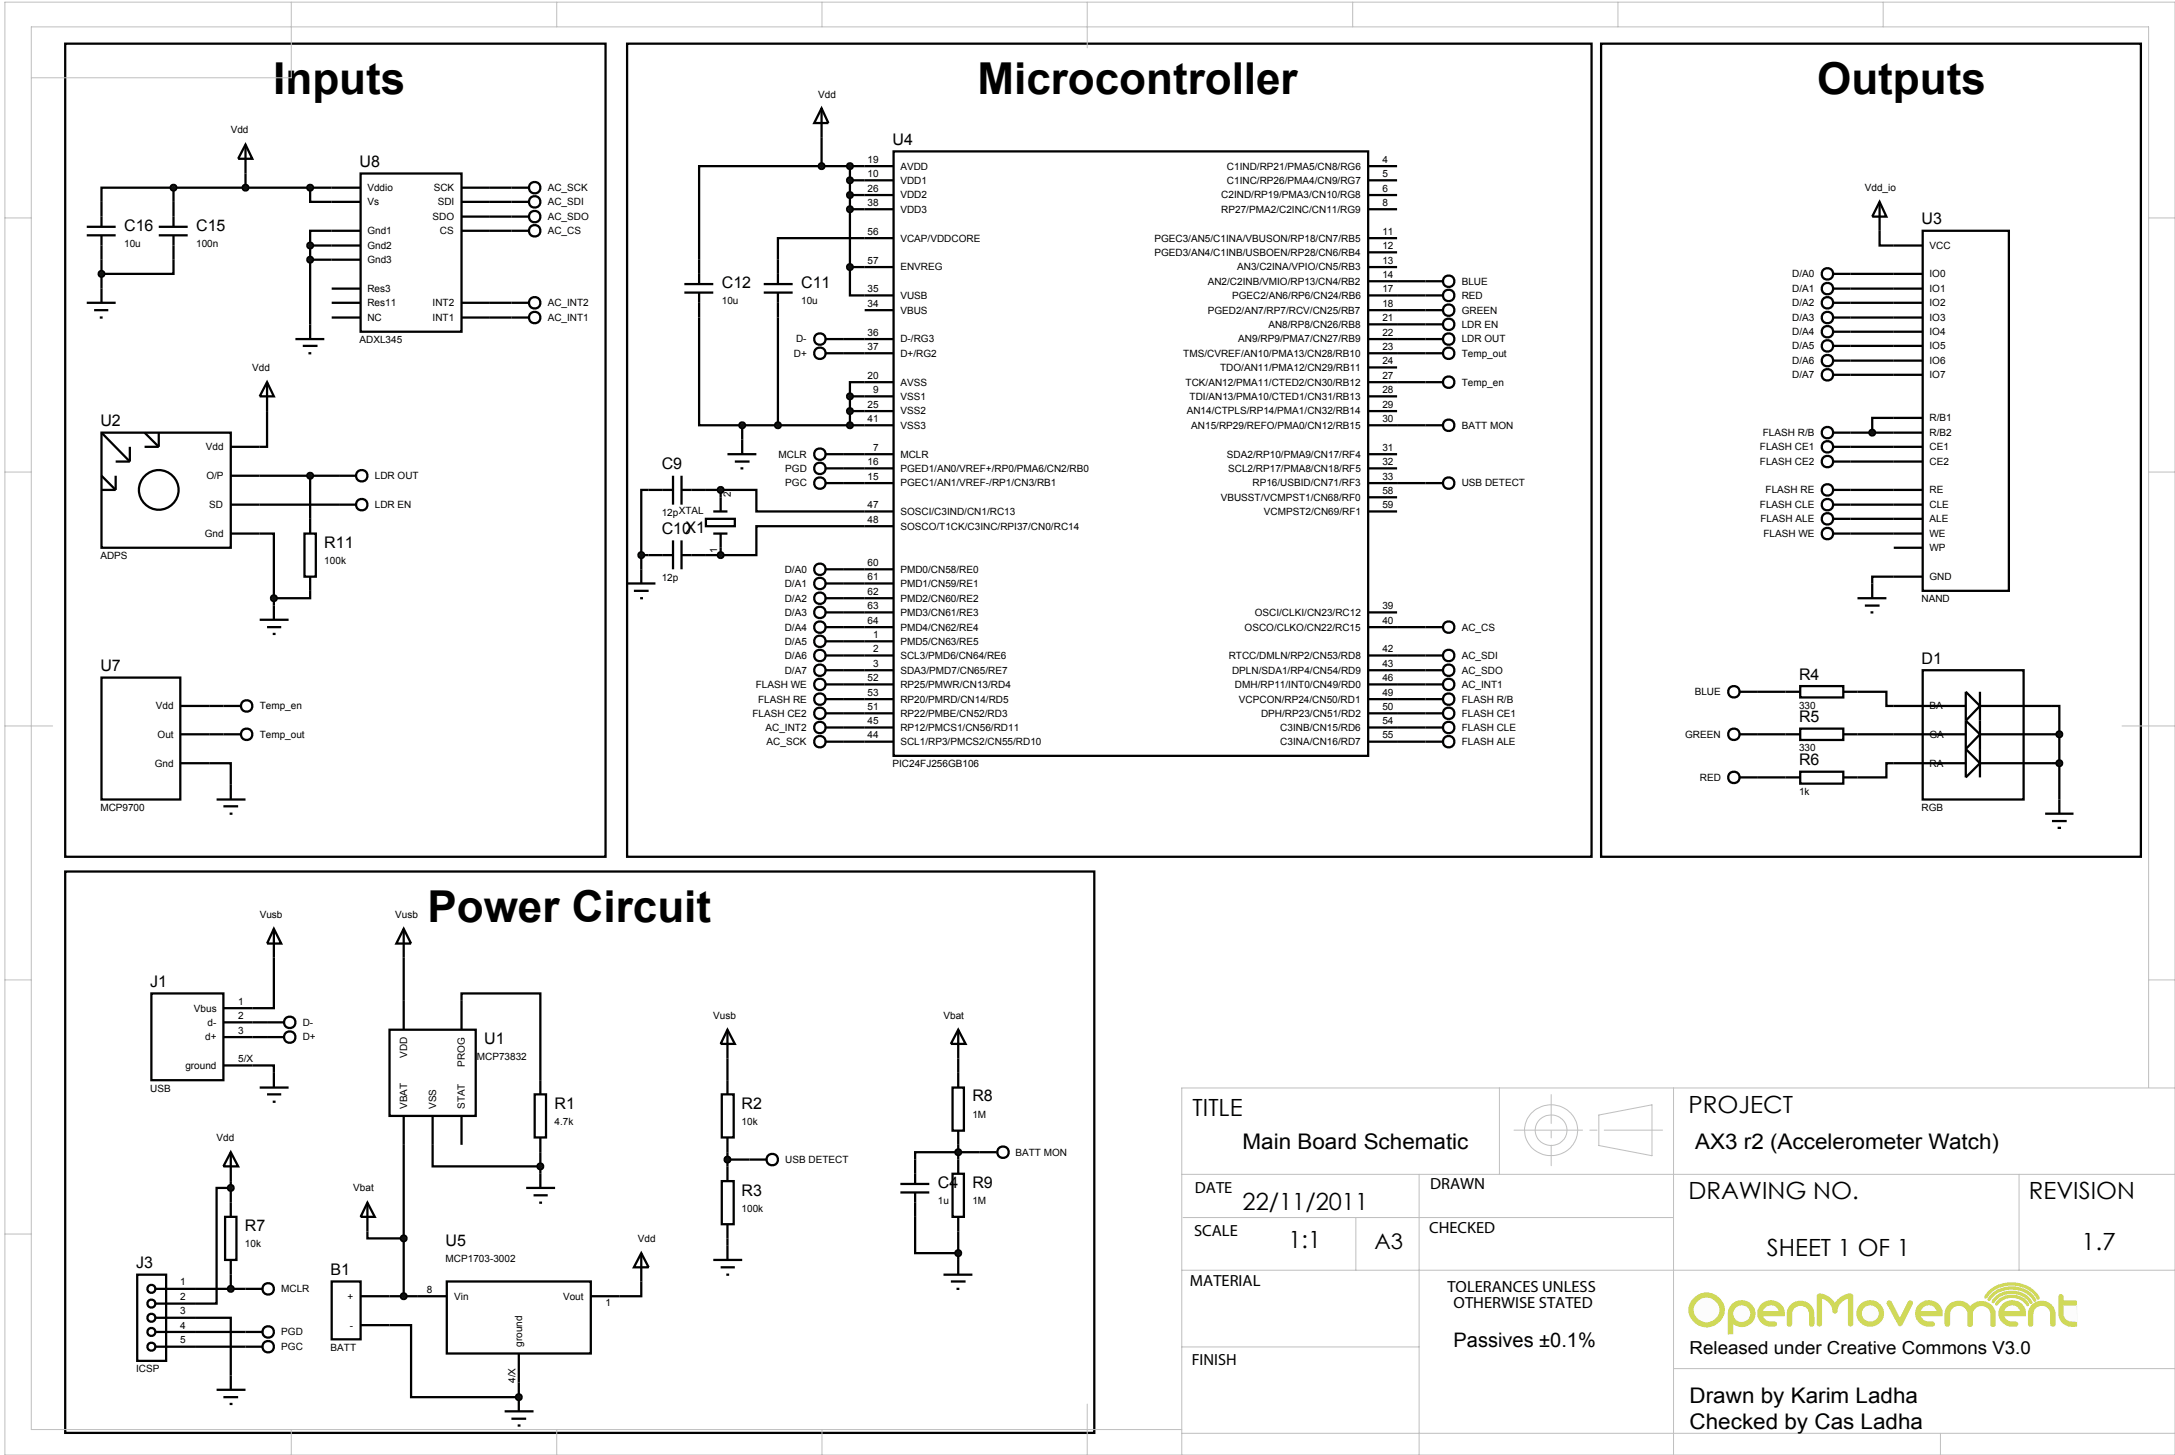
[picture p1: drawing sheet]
<svg xmlns="http://www.w3.org/2000/svg" width="384mm" height="257mm" viewBox="0 0 384 257" stroke-linecap="round" stroke-linejoin="round" font-family="sans-serif">
<g fill="none" stroke="#000" stroke-width=".4">
<path d="M30.6 33.1h27.9M30.6 33.1v2.5M30.6 33.1h-12.7v2.5M43.3 30.6v2.5M54.7 33.1v2.5h3.8M86.4 38.2h3.8M86.4 35.6h3.8M86.4 33.1h3.8M144.9 29.3h7.6M144.9 24.2v5.1M144.9 29.3h-21.6v16.5M149.9 29.3v17.8"/>
<path d="M149.9 34.4h2.6M149.9 31.8h2.6M149.9 36.9h2.6M17.9 45.8v5.1M30.6 45.8v2.5h-12.7M54.7 43.3h3.8M54.7 45.8h3.8M54.7 43.3v13.9M58.5 40.7h-3.8v2.6M86.4 53.4h3.8M86.4 56h3.8M86.4 40.7h3.8"/>
<path d="M123.3 56v19h7.6M137.2 56v19M148.7 59.8h3.8M149.9 47.1v5h2.6M149.9 47.1h2.6M152.5 42h-15.3v3.8M246.4 49.6h5M246.4 52.1h5M246.4 54.7h5M246.4 57.2h5M246.4 59.8h5M323.3 50.9h10.7"/>
<path d="M323.3 53.4h10.7M323.3 56h10.7M323.3 58.5h10.7M323.3 48.3h10.7M331.5 40.7v2.6h2.5M17.9 76.3h22.8v20.3h-22.8zM17.9 76.3l5 5.1M22.9 78.8v2.6M25.5 78.8h2.5M25.5 76.3l2.5 2.5M28 76.3v2.5M47.1 72.5v6.3h-6.4"/>
<path d="M130.9 75h21.6M130.9 75v2.5M148.7 62.3h3.8M149.9 69.9v5.1M149.9 69.9h2.6M149.9 72.5h2.6M152.5 67.4h-2.6v2.5M246.4 75h5M246.4 62.3h5M246.4 67.4h5M323.3 61h10.7M323.3 63.6h10.7"/>
<path d="M323.3 66.1h10.7M326.4 78.8h7.6M326.4 76.3h7.6M334 73.7h-3.8v2.6M17.9 86.4h2.5M17.9 83.9l2.5 2.5M20.4 83.9v2.5M20.4 81.4h2.5M40.7 94.1h7.6v11.4M40.7 89h22.1M40.7 83.9h22.1M54.7 83.9v7.6"/>
<path d="M113.1 97.9v2.5M113.1 97.9h1.3M114.4 86.4h-1.3v11.5M124.5 86.4h2.6M124.5 97.9h2.6M127.1 86.4h6.3v3.8h19.1M127.1 86.4v1.3M127.1 96.6v1.3M148.7 80.1h3.8M148.7 85.2h3.8M148.7 82.6h3.8M152.5 92.8h-19.1v5.1h-6.3"/>
<path d="M246.4 85.2h5M326.4 81.4h7.6M326.4 89h7.6M326.4 86.4h7.6M326.4 91.5h7.6M326.4 94.1h7.6M45.8 109.3h5.1M47.1 110.6h2.5M48.1 111.8h.5M48.3 105.5v3.8M54.7 104.2v1.3h-6.4M148.7 113.1h3.8"/>
<path d="M148.7 115.6h3.8M148.7 118.2h3.8M148.7 100.4h3.8M148.7 102.9h3.8M148.7 105.5h3.8M148.7 108h3.8M148.7 110.6h3.8M246.4 115.6h5M246.4 118.2h5M246.4 110.6h5M334 101.7h-3.8v1.2M36.9 134.6h3.8v3.8"/>
<path d="M36.9 129.5h2.5M36.9 124.5h2.5M148.7 128.3h3.8M148.7 130.8h3.8M148.7 123.3h3.8M148.7 125.8h3.8M148.7 120.7h3.8M246.4 123.3h5M246.4 125.8h5M246.4 128.3h5M246.4 130.8h5M246.4 120.7h5"/>
<path d="M309.9 122h5M309.9 129.5h5M309.9 137.1h5M327.6 122h5.1v2.5h1.3M327.6 129.5h6.4M334 134.6h-1.3v2.5h-5.1M361.9 124.5h1.3v5M361.9 129.5h1.3M361.9 134.6h1.3M363.2 129.5v11.5M48.3 168.9v8.9h-3.8M71.2 163.8v17.8"/>
<path d="M71.2 163.8l1.3 2.6h-2.6zM44.5 187.9h3.8v1.3M44.5 180.3h2.6M44.5 182.9h2.6M68.7 181.6h15.2v15.2h-15.2zM71.2 196.8v31.8M76.3 196.8v8.9h19M81.4 181.6v-6.4h13.9v17.8M81.4 196.8v5.1M94.3 193h2v7.6h-2zM127.3 193h2.1v7.6h-2.1zM128.3 181.6v11.4"/>
<path d="M128.3 181.6l1.3 2.5h-2.5zM169 186.7v2.5M40.7 208.3v3.8M40.7 209.5h-2.5v20.4h-3.8M64.8 217.2v1.2h6.4M92.8 209.5h5.1M94.1 210.8h2.5M95.1 212.1h.5M95.3 200.6v8.9M127.3 208.3h2.1v7.6h-2.1zM128.3 200.6v7.7M128.3 215.9v3.8"/>
<path d="M128.3 204.5h6.9M161.4 214.6v6.4h7.6M169 201.9v2.6M169 217.2v5M172.8 203.2h-11.4v1.3M34.4 232.4h6.3v10.2M34.4 234.9h8.9M34.4 237.5h8.9M34.4 227.3h8.9M40.7 224.8v2.5M68.7 233.7h3.8v12.7h19M68.7 228.6h5"/>
<path d="M113.1 221v7.6h-3.8M113.1 221l1.3 2.5h-2.6zM89 248.9h5.1M90.2 250.2h2.6M91.3 251.4h.5M91.5 243.8v5.1"/>
<circle cx="322.3" cy="53.4" r="1.01"/>
<circle cx="322.3" cy="56" r="1.01"/>
<circle cx="322.3" cy="48.3" r="1.01"/>
<circle cx="322.3" cy="50.9" r="1.01"/>
<circle cx="322.3" cy="58.5" r="1.01"/>
<circle cx="322.3" cy="66.1" r="1.01"/>
<circle cx="322.3" cy="61" r="1.01"/>
<circle cx="322.3" cy="63.6" r="1.01"/>
<circle cx="28" cy="86.4" r="3.5"/>
<circle cx="63.8" cy="89" r="1.01"/>
<circle cx="63.8" cy="83.9" r="1.01"/>
<circle cx="136.2" cy="204.5" r="1.01"/>
</g>
<path d="M127.9 204.2l.4-.2-.5 .5zM128.3 204l.4 .2 .1 .3zM128.8 204.5l-.1 .3-.4 .2zM127.8 204.5l.5 .5-.3-.1z" fill="#004000" stroke="#000" stroke-width=".4"/>
<path d="M127.8 204.5l.5-.5 .5 .5-.5 .5z" fill="#004000"/>
<g fill="none" stroke="#000" stroke-width=".4">
<path d="M323.3 76.3h3.1M323.3 78.8h3.1M323.3 86.4h3.1M323.3 89h3.1M323.3 91.5h3.1M323.3 94.1h3.1M306.8 122h3.1M306.8 129.5h3.1M306.8 137.1h3.1M314.9 122h2.6M314.9 129.5h2.6M314.9 137.1h2.6"/>
<path d="M317.5 121h7.6v2h-7.6zM317.5 128.5h7.6v2h-7.6zM317.5 136.1h7.6v2.1h-7.6zM325.1 122h2.5M325.1 129.5h2.5M325.1 137.1h2.5M360.7 143.5h5M361.9 144.8h2.6M362.9 146h.6M363.2 141v2.5M168 191.8h2v7.6h-2zM169 181.6l1.3 2.5h-2.6z"/>
<path d="M169 181.6v5.1M169 189.2v2.6M169 199.4v2.5M39.7 214.6h2v7.6h-2zM40.7 212.1v2.5M128.3 219.7v2.5M168 207h2v7.6h-2zM169 204.5v2.5M169 214.6v2.6M172.8 203.2h3M40.7 222.2v2.6M125.8 222.2h5.1"/>
<path d="M127.1 223.5h2.5M128.1 224.8h.5M166.4 224.8h5.1M167.7 226h2.6M168.7 227.3h.5M169 222.2v2.6"/>
<circle cx="322.3" cy="78.8" r="1.01"/>
<circle cx="322.3" cy="76.3" r="1.01"/>
<circle cx="322.3" cy="94.1" r="1.01"/>
<circle cx="322.3" cy="91.5" r="1.01"/>
<circle cx="322.3" cy="89" r="1.01"/>
<circle cx="322.3" cy="86.4" r="1.01"/>
<circle cx="305.8" cy="137.1" r="1.01"/>
<circle cx="305.8" cy="122" r="1.01"/>
<circle cx="305.8" cy="129.5" r="1.01"/>
<circle cx="176.9" cy="203.2" r="1.01"/>
</g>
<path d="M168.7 202.8l.3-.1-.5 .5zM169 202.7l.3 .1 .2 .4zM169.5 203.2l-.1 .3-.4 .2zM168.5 203.2l.5 .5-.4-.2z" fill="#004000" stroke="#000" stroke-width=".4"/>
<path d="M168.5 203.2l.5-.5 .5 .5-.5 .5z" fill="#004000"/>
<path d="M331.5 35.6v5.1M331.5 35.6l1.2 2.6h-2.5zM158.8 210.3h5.1M158.8 208.8h5.1M161.4 204.5v4.3M161.4 210.3v4.3" fill="none" stroke="#000" stroke-width=".4"/>
<path d="M168.7 220.6l.3-.1-.5 .5zM169 220.5l.3 .1 .2 .4zM169.5 221l-.2 .4-.3 .1zM168.5 221l.5 .5-.3-.1z" fill="#004000" stroke="#000" stroke-width=".4"/>
<path d="M169 220.5l.5 .5-.5 .5-.5-.5z" fill="#004000"/>
<path d="M53.7 94.1h2v7.6h-2zM54.7 91.5v2.6M54.7 101.7v2.5M58.5 226h5.1v10.2h-5.1zM63.6 228.6h5.1M63.6 233.7h5.1" fill="none" stroke="#000" stroke-width=".4"/>
<path d="M48 105.1l.3-.1-.5 .5zM48.3 105l.3 .1 .2 .4zM48.3 106l.5-.5-.2 .4zM47.8 105.5l.5 .5-.3-.1z" fill="#004000" stroke="#000" stroke-width=".4"/>
<path d="M47.8 105.5l.5-.5 .5 .5-.5 .5z" fill="#004000"/>
<g fill="none" stroke="#000" stroke-width=".4">
<path d="M144.9 19.1l1.2 2.6h-2.5zM144.9 19.1v5.1M152.5 29.3h5.1M152.5 31.8h5.1M152.5 34.4h5.1M152.5 36.9h5.1M157.6 26.7h83.7v106.6h-83.7zM241.3 29.3h5.1M241.3 31.8h5.1M241.3 34.4h5.1M241.3 36.9h5.1M120.7 50.1h5.1"/>
<path d="M120.7 51.6h5.1M123.3 45.8v4.3M123.3 51.6v4.4M134.7 50.1h5.1M134.7 51.6h5.1M137.2 45.8v4.3M137.2 51.6v4.4M145.6 59.8h3.1M152.5 59.8h5.1M152.5 54.7h5.1M152.5 52.1h5.1M152.5 42h5.1"/>
<path d="M152.5 47.1h5.1M241.3 59.8h5.1M241.3 57.2h5.1M241.3 49.6h5.1M241.3 54.7h5.1M241.3 52.1h5.1M241.3 42h5.1M241.3 44.5h5.1M241.3 47.1h5.1M251.4 59.8h3.1M251.4 57.2h3.1M251.4 49.6h3.1"/>
<path d="M251.4 54.7h3.1M251.4 52.1h3.1M334 50.9h5.1M334 53.4h5.1M334 56h5.1M334 58.5h5.1M334 48.3h5.1M334 43.3h5.1M339.1 40.7h15.2v63.5h-15.2zM47.1 67.4l1.2 2.5h-2.5zM47.1 67.4v5.1M130.9 77.5v2.6"/>
<path d="M145.6 62.3h3.1M152.5 75h5.1M152.5 62.3h5.1M152.5 69.9h5.1M152.5 67.4h5.1M152.5 72.5h5.1M241.3 75h5.1M241.3 62.3h5.1M241.3 69.9h5.1M241.3 67.4h5.1M241.3 64.8h5.1M241.3 72.5h5.1"/>
<path d="M251.4 75h3.1M334 61h5.1M334 63.6h5.1M334 66.1h5.1M334 76.3h5.1M334 78.8h5.1M334 73.7h5.1M114.4 86.4h4.3M114.4 97.9h4.3M118.7 83.9v5.1M118.7 95.3v5.1M120.2 86.4h4.3"/>
<path d="M120.2 83.9v5.1M120.2 95.3v5.1M120.2 97.9h4.3M124.5 91.5h5.1v1.3h-5.1zM125.8 94.1h2.5M125.8 90.2h2.5M127.1 87.7v2.5M127.1 94.1v2.5M128.3 80.1h5.1M129.6 81.4h2.6M130.6 82.6h.5M145.6 80.1h3.1"/>
<path d="M145.6 82.6h3.1M145.6 85.2h3.1M152.5 90.2h5.1M152.5 80.1h5.1M152.5 82.6h5.1M152.5 85.2h5.1M152.5 92.8h5.1M241.3 90.2h5.1M241.3 80.1h5.1M241.3 82.6h5.1M241.3 85.2h5.1M241.3 87.7h5.1"/>
<path d="M251.4 85.2h3.1M323.3 81.4h3.1M334 86.4h5.1M334 89h5.1M334 91.5h5.1M334 94.1h5.1M334 96.6h5.1M334 81.4h5.1M110.6 102.9h5M111.8 104.2h2.6M112.9 105.5h.5M113.1 100.4v2.5"/>
<path d="M145.6 105.5h3.1M145.6 108h3.1M145.6 100.4h3.1M145.6 102.9h3.1M145.6 110.6h3.1M145.6 113.1h3.1M145.6 115.6h3.1M145.6 118.2h3.1M152.5 105.5h5.1M152.5 108h5.1M152.5 100.4h5.1M152.5 102.9h5.1"/>
<path d="M152.5 110.6h5.1M152.5 113.1h5.1M152.5 115.6h5.1M152.5 118.2h5.1M241.3 108h5.1M241.3 110.6h5.1M241.3 115.6h5.1M241.3 118.2h5.1M327.6 105.5h5.1M328.9 106.8h2.6M329.9 108h.5M330.2 102.9v2.6"/>
<path d="M334 101.7h5.1M339.1 118.2h17.8v22.8h-17.8zM145.6 123.3h3.1M145.6 125.8h3.1M145.6 120.7h3.1M152.5 123.3h5.1M152.5 125.8h5.1M152.5 128.3h5.1M152.5 130.8h5.1M152.5 120.7h5.1M241.3 123.3h5.1M241.3 125.8h5.1"/>
<path d="M241.3 128.3h5.1M241.3 130.8h5.1M241.3 120.7h5.1M251.4 123.3h3.1M251.4 125.8h3.1M251.4 128.3h3.1M251.4 130.8h3.1M334 134.6h12.7M334 129.5h12.7M334 124.5h12.7M349.2 134.6h12.7M349.2 129.5l-2.5 2.6 2.5 2.5"/>
<path d="M349.2 122v15.1M349.2 129.5h12.7M349.2 124.5l-2.5 2.6 2.5 2.4M349.2 124.5h12.7M349.2 124.5l-2.5-2.5v15.1l2.5-2.5M26.7 175.2h12.7v15.3h-12.7zM39.4 177.8h5.1M48.3 163.8v5.1M48.3 163.8l1.3 2.6h-2.5zM39.4 180.3h5.1M39.4 182.9h5.1M39.4 187.9h5.1"/>
<path d="M45.8 191.8h5.1M47.1 180.3h3M47.1 182.9h3M47.1 193h2.5M48.1 194.3h.5M48.3 189.2v2.6M40.7 203.2l1.3 2.5h-2.6zM40.7 203.2v5.1M43.3 227.3h3M43.3 234.9h3M43.3 237.5h3M38.2 245.1h5.1"/>
<path d="M39.4 246.4h2.6M40.5 247.6h.5M40.7 242.6v2.5"/>
<circle cx="144.6" cy="59.8" r="1.01"/>
<circle cx="255.5" cy="49.6" r="1.01"/>
<circle cx="255.5" cy="57.2" r="1.01"/>
<circle cx="255.5" cy="59.8" r="1.01"/>
<circle cx="255.5" cy="54.7" r="1.01"/>
<circle cx="255.5" cy="52.1" r="1.01"/>
<circle cx="144.6" cy="62.3" r="1.01"/>
<circle cx="255.5" cy="75" r="1.01"/>
<circle cx="144.6" cy="80.1" r="1.01"/>
<circle cx="144.6" cy="85.2" r="1.01"/>
<circle cx="144.6" cy="82.6" r="1.01"/>
<circle cx="255.5" cy="85.2" r="1.01"/>
<circle cx="322.3" cy="81.4" r="1.01"/>
<circle cx="144.6" cy="118.2" r="1.01"/>
<circle cx="144.6" cy="102.9" r="1.01"/>
<circle cx="144.6" cy="105.5" r="1.01"/>
<circle cx="144.6" cy="115.6" r="1.01"/>
<circle cx="144.6" cy="110.6" r="1.01"/>
<circle cx="144.6" cy="113.1" r="1.01"/>
<circle cx="144.6" cy="100.4" r="1.01"/>
<circle cx="144.6" cy="108" r="1.01"/>
<circle cx="144.6" cy="123.3" r="1.01"/>
<circle cx="144.6" cy="125.8" r="1.01"/>
<circle cx="144.6" cy="120.7" r="1.01"/>
<circle cx="255.5" cy="130.8" r="1.01"/>
<circle cx="255.5" cy="125.8" r="1.01"/>
<circle cx="255.5" cy="123.3" r="1.01"/>
<circle cx="255.5" cy="128.3" r="1.01"/>
<circle cx="51.1" cy="180.3" r="1.01"/>
<circle cx="51.1" cy="182.9" r="1.01"/>
<circle cx="47.3" cy="237.5" r="1.01"/>
<circle cx="47.3" cy="234.9" r="1.01"/>
<circle cx="47.3" cy="227.3" r="1.01"/>
</g>
<g fill="#004000" stroke="#000" stroke-width=".4">
<path d="M149.6 34l.3-.1-.5 .5zM149.9 33.9l.4 .2 .1 .3zM149.9 34.9l.5-.5-.2 .4zM149.4 34.4l.5 .5-.3-.1z"/>
<path d="M149.6 31.4l.3-.1-.5 .5zM149.9 31.3l.4 .2 .1 .3zM149.9 32.3l.5-.5-.2 .4zM149.4 31.8l.5 .5-.3-.1z"/>
<path d="M149.6 36.5l.3-.1-.5 .5zM149.9 36.4l.3 .1 .2 .4zM150.4 36.9l-.1 .3-.4 .2zM149.4 36.9l.5 .5-.4-.2z"/>
<path d="M149.6 46.7l.3-.1-.5 .5zM149.9 46.6l.4 .2 .1 .3zM149.9 47.6l.5-.5-.2 .4zM149.4 47.1l.5 .5-.3-.1z"/>
<path d="M149.6 69.5l.3-.1-.5 .5zM149.9 69.4l.4 .2 .1 .3zM149.9 70.4l.5-.5-.2 .4zM149.4 69.9l.5 .5-.3-.1z"/>
<path d="M149.6 72.1l.3-.1-.5 .5zM149.9 72l.4 .2 .1 .3zM149.9 73l.5-.5-.2 .4zM149.4 72.5l.5 .5-.3-.1z"/>
<path d="M126.8 97.5l.3-.1-.5 .5zM127.1 97.4l.4 .2 .1 .3zM127.1 98.4l.5-.5-.2 .4zM126.6 97.9l.5 .5-.3-.1z"/>
<path d="M126.8 86l.3-.1-.5 .5zM127.1 85.9l.3 .1 .2 .4zM127.6 86.4l-.1 .3-.4 .2zM126.6 86.4l.5 .5-.4-.2z"/>
</g>
<g fill="#004000">
<path d="M149.9 33.9l.5 .5-.5 .5-.5-.5z"/>
<path d="M149.9 31.3l.5 .5-.5 .5-.5-.5z"/>
<path d="M149.4 36.9l.5-.5 .5 .5-.5 .5z"/>
<path d="M149.9 46.6l.5 .5-.5 .5-.5-.5z"/>
<path d="M149.9 69.4l.5 .5-.5 .5-.5-.5z"/>
<path d="M149.9 72l.5 .5-.5 .5-.5-.5z"/>
<path d="M127.1 97.4l.5 .5-.5 .5-.5-.5z"/>
<path d="M126.6 86.4l.5-.5 .5 .5-.5 .5z"/>
</g>
<g fill="none" stroke="#000" stroke-width=".4">
<path d="M145.6 128.3h3.1M251.4 120.7h3.1M73.7 228.6h5.1M78.8 226h25.4v12.7h-25.4zM91.5 238.7v5.1M104.2 228.6h5.1"/>
<circle cx="144.6" cy="128.3" r="1.01"/>
<circle cx="255.5" cy="120.7" r="1.01"/>
</g>
<path d="M54.4 83.5l.3-.1-.5 .5zM54.7 83.4l.3 .1 .2 .4zM55.2 83.9l-.2 .4-.3 .1zM54.2 83.9l.5 .5-.3-.1z" fill="#004000" stroke="#000" stroke-width=".4"/>
<path d="M54.7 83.4l.5 .5-.5 .5-.5-.5z" fill="#004000"/>
<g fill="none" stroke="#000" stroke-width=".4">
<path d="M58.5 33.1h5.1M58.5 35.6h5.1M63.6 30.6h17.8v27.9h-17.8zM81.4 33.1h5M81.4 35.6h5M81.4 38.2h5M52.1 59.8h5.1M54.7 57.2v2.6M58.5 50.9h5.1M58.5 45.8h5.1M58.5 40.7h5.1M58.5 43.3h5.1"/>
<path d="M58.5 53.4h5.1M58.5 56h5.1M81.4 40.7h5M81.4 53.4h5M81.4 56h5M53.4 61h2.6M54.4 62.3h.5M17.9 119.5h13.9v21.5h-13.9zM31.8 124.5h5.1M31.8 129.5h5.1M31.8 134.6h5.1M39.4 124.5h3.1"/>
<path d="M39.4 129.5h3.1M40.7 138.4v2.6M38.2 141h5.1M39.4 142.2h2.6M40.5 143.5h.5"/>
<circle cx="43.5" cy="124.5" r="1.01"/>
<circle cx="43.5" cy="129.5" r="1.01"/>
</g>
<g fill="#004000" stroke="#000" stroke-width=".4">
<path d="M54.4 42.9l.3-.1-.5 .5zM54.7 42.8l.3 .1 .2 .4zM55.2 43.3l-.2 .4-.3 .1zM54.2 43.3l.5 .5-.3-.1z"/>
<path d="M54.4 45.4l.3-.1-.5 .5zM54.7 45.3l.3 .1 .2 .4zM55.2 45.8l-.2 .4-.3 .1zM54.2 45.8l.5 .5-.3-.1z"/>
</g>
<g fill="#004000">
<path d="M54.2 43.3l.5-.5 .5 .5-.5 .5z"/>
<path d="M54.7 45.3l.5 .5-.5 .5-.5-.5z"/>
</g>
<g fill="none" stroke="#000" stroke-width=".4">
<path d="M17.9 35.6v4.4M30.6 35.6v4.4M90.2 38.2h3.1M90.2 35.6h3.1M90.2 33.1h3.1M15.3 53.4h5.1M15.3 41.5h5.1M15.3 40h5.1M16.6 54.7h2.5M17.6 56h.5M17.9 41.5v4.3M17.9 50.9v2.5"/>
<path d="M28 41.5h5.1M28 40h5.1M30.6 41.5v4.3M90.2 40.7h3.1M90.2 56h3.1M90.2 53.4h3.1"/>
<circle cx="94.3" cy="35.6" r="1.01"/>
<circle cx="94.3" cy="38.2" r="1.01"/>
<circle cx="94.3" cy="33.1" r="1.01"/>
<circle cx="94.3" cy="40.7" r="1.01"/>
<circle cx="94.3" cy="56" r="1.01"/>
<circle cx="94.3" cy="53.4" r="1.01"/>
</g>
<g fill="#004000" stroke="#000" stroke-width=".4">
<path d="M17.6 47.9l.3-.1-.5 .5zM17.9 47.8l.3 .1 .2 .4zM18.4 48.3l-.2 .4-.3 .1zM17.4 48.3l.5 .5-.4-.2z"/>
<path d="M30.3 32.7l.3-.1-.5 .5zM30.6 32.6l.3 .1 .2 .4zM31.1 33.1l-.2 .4-.3 .1zM30.1 33.1l.5 .5-.3-.1z"/>
<path d="M54.4 32.7l.3-.1-.5 .5zM54.7 32.6l.3 .1 .2 .4zM55.2 33.1l-.2 .4-.3 .1zM54.2 33.1l.5 .5-.3-.1z"/>
</g>
<g fill="#004000">
<path d="M17.4 48.3l.5-.5 .5 .5-.5 .5z"/>
<path d="M30.6 32.6l.5 .5-.5 .5-.5-.5z"/>
<path d="M54.7 32.6l.5 .5-.5 .5-.5-.5z"/>
</g>
<path d="M43.3 25.5v5.1M43.3 25.5l1.2 2.5h-2.5z" fill="none" stroke="#000" stroke-width=".4"/>
<path d="M43 32.7l.3-.1-.5 .5zM43.3 32.6l.3 .1 .2 .4zM43.8 33.1l-.2 .4-.3 .1zM42.8 33.1l.5 .5-.3-.1z" fill="#004000" stroke="#000" stroke-width=".4"/>
<path d="M43.3 32.6l.5 .5-.5 .5-.5-.5z" fill="#004000"/>
<g fill="none" stroke="#000" stroke-width=".4">
<path d="M251.4 118.2h3.1M251.4 110.6h3.1M251.4 115.6h3.1M145.6 130.8h3.1M24.2 224.8h5.1v15.2h-5.1zM27.5 227.3h6.9M27.5 229.9h6.9M27.5 232.4h6.9M27.5 234.9h6.9M27.5 237.5h6.9"/>
<circle cx="255.5" cy="110.6" r="1.01"/>
<circle cx="255.5" cy="118.2" r="1.01"/>
<circle cx="255.5" cy="115.6" r="1.01"/>
<circle cx="144.6" cy="130.8" r="1.01"/>
<circle cx="26.7" cy="227.3" r=".7"/>
<circle cx="26.7" cy="234.9" r=".7"/>
<circle cx="26.7" cy="229.9" r=".7"/>
<circle cx="26.7" cy="232.4" r=".7"/>
<circle cx="26.7" cy="237.5" r=".7"/>
</g>
<g fill="#004000" stroke="#000" stroke-width=".4">
<path d="M40.3 209.2l.4-.2-.5 .5zM40.7 209l.4 .2 .1 .3zM41.2 209.5l-.1 .3-.4 .2zM40.2 209.5l.5 .5-.4-.2z"/>
<path d="M40.3 227l.4-.2-.5 .5zM40.7 226.8l.4 .2 .1 .3zM41.2 227.3l-.1 .3-.4 .2zM40.2 227.3l.5 .5-.3-.1z"/>
<path d="M362.9 134.2l.3-.1-.5 .5zM363.2 134.1l.3 .1 .2 .4zM363.7 134.6l-.1 .3-.4 .2zM362.7 134.6l.5 .5-.4-.2z"/>
<path d="M362.9 129.1l.3-.1-.5 .5zM363.2 129l.3 .1 .2 .4zM363.2 130l.5-.5-.2 .4zM362.7 129.5l.5 .5-.4-.2z"/>
</g>
<g fill="#004000">
<path d="M40.2 209.5l.5-.5 .5 .5-.5 .5z"/>
<path d="M40.2 227.3l.5-.5 .5 .5-.5 .5z"/>
<path d="M362.7 134.6l.5-.5 .5 .5-.5 .5z"/>
<path d="M363.2 129l.5 .5-.5 .5-.5-.5z"/>
</g>
<g fill="none" stroke="#000" stroke-width=".4">
<path d="M251.4 62.3h3.1M251.4 67.4h3.1"/>
<circle cx="255.5" cy="62.3" r="1.01"/>
<circle cx="255.5" cy="67.4" r="1.01"/>
</g>
<g fill="#004000" stroke="#000" stroke-width=".4">
<path d="M149.6 74.6l.3-.1-.5 .5zM149.9 74.5l.3 .1 .2 .4zM150.4 75l-.1 .3-.4 .2zM149.4 75l.5 .5-.4-.2z"/>
<path d="M136.9 74.6l.3-.1-.5 .5zM137.2 74.5l.3 .1 .2 .4zM137.7 75l-.1 .3-.4 .2zM136.7 75l.5 .5-.4-.2z"/>
<path d="M149.6 28.9l.3-.1-.5 .5zM149.9 28.8l.3 .1 .2 .4zM149.9 29.8l.5-.5-.2 .4zM149.4 29.3l.5 .5-.3-.1z"/>
<path d="M144.6 28.9l.3-.1-.5 .5zM144.9 28.8l.3 .1 .2 .4zM145.4 29.3l-.2 .4-.3 .1zM144.4 29.3l.5 .5-.3-.1z"/>
<path d="M91.2 246l.3-.1-.5 .5zM91.5 245.9l.4 .2 .1 .3zM92 246.4l-.1 .3-.4 .2zM91 246.4l.5 .5-.3-.1z"/>
<path d="M70.8 228.3l.4-.2-.5 .5zM71.2 228.1l.4 .2 .1 .3zM71.7 228.6l-.1 .3-.4 .2zM70.7 228.6l.5 .5-.4-.2z"/>
<path d="M95 205.3l.3-.1-.5 .5zM95.3 205.2l.4 .2 .1 .3zM95.8 205.7l-.1 .3-.4 .2zM94.8 205.7l.5 .5-.4-.2z"/>
<path d="M112.8 97.5l.3-.1-.5 .5zM113.1 97.4l.4 .2 .1 .3zM113.1 98.4l.5-.5-.2 .4zM112.6 97.9l.5 .5-.3-.1z"/>
<path d="M329.9 75.9l.3-.1-.5 .5zM330.2 75.8l.4 .2 .1 .3zM330.7 76.3l-.1 .3-.4 .2zM329.7 76.3l.5 .5-.4-.2z"/>
</g>
<g fill="#004000">
<path d="M149.4 75l.5-.5 .5 .5-.5 .5z"/>
<path d="M136.7 75l.5-.5 .5 .5-.5 .5z"/>
<path d="M149.4 29.3l.5-.5 .5 .5-.5 .5z"/>
<path d="M144.4 29.3l.5-.5 .5 .5-.5 .5z"/>
<path d="M91.5 245.9l.5 .5-.5 .5-.5-.5z"/>
<path d="M70.7 228.6l.5-.5 .5 .5-.5 .5z"/>
<path d="M94.8 205.7l.5-.5 .5 .5-.5 .5z"/>
<path d="M113.1 97.4l.5 .5-.5 .5-.5-.5z"/>
<path d="M329.7 76.3l.5-.5 .5 .5-.5 .5z"/>
</g>
<path d="M64.8 212.1v5.1M64.8 212.1l1.3 2.5h-2.5z" fill="none" stroke="#000" stroke-width=".4"/>
<g fill="#004000" stroke="#000" stroke-width=".4">
<path d="M70.9 218l.3-.1-.5 .5zM71.2 217.9l.4 .2 .1 .3zM71.7 218.4l-.1 .3-.4 .2zM70.7 218.4l.5 .5-.4-.2z"/>
<path d="M130.6 74.6l.3-.1-.5 .5zM130.9 74.5l.3 .1 .2 .4zM131.4 75l-.2 .4-.3 .1zM130.4 75l.5 .5-.4-.2z"/>
</g>
<g fill="#004000">
<path d="M70.7 218.4l.5-.5 .5 .5-.5 .5z"/>
<path d="M130.4 75l.5-.5 .5 .5-.5 .5z"/>
</g>
<path d="M11.5 7.7h95.3v143.4h-95.3zM110.6 7.7h170.1v143.4h-170.1zM282.4 7.7h95.2v143.4h-95.2zM11.5 153.7h181.5v99h-181.5z" fill="none" stroke="#000" stroke-width=".4"/>
<g fill="none" stroke="#c0c0c0" stroke-width=".18">
<path d="M.9 .4h382.7v256.2h-382.7zM51.4 .4v13.3h-45.9M98.2 .4v4.3M145 .4v4.3M191.8 .4v8M238.6 .4v4.3M285.3 .4v4.3M332.1 .4v4.3M.9 38.4h4.6M378.9 38.4h4.7M.9 83.2h4.6M378.9 83.2h4.7"/>
<path d="M.9 128h8.4M374.3 128h9.3M.9 172.8h4.6M378.9 172.8h4.7M264.5 191.9v15.2M270.1 196.3a4.7 4.7 0 0 1 5.5-1 4.7 4.7 0 0 1 2.6 4.9 4.7 4.7 0 0 1-5.3 3.6 4.7 4.7 0 0 1-4-5 4.3 4.3 0 0 1 1.2-2.5zM271.5 197.4a2.75 2.75 0 0 1 4.1 .1 2.75 2.75 0 0 1-.4 4 2.75 2.75 0 0 1-3.7-.3 2.75 2.75 0 0 1 0-3.8zM282 196.6l9.4-1.8v9l-9.4-1.8zM295.2 191.9v64.7M378.9 191.8v-187.1h-373.4v247.4h202.9M383.6 191.9h-175.2v64.7M.9 217.6h4.6"/>
<path d="M208.4 207.1h175.2M208.7 214.7h86.5M239.1 214.7v9.3M250.3 207.1v49.5M356.1 207.1v16.9M208.4 224h175.2M208.4 237.5h41.9M51.4 252.1v4.5M98.2 252.1v4.5M145 252.1v4.5M191.8 247.6v9M208.4 252.8h175.2"/>
<path d="M295.2 241.4h88.4M342.2 252.8v3.8"/>
</g>
<path d="M267 199.3h26.2" fill="none" stroke="#c0c0c0" stroke-width=".18" stroke-dasharray="15.2 1.3 1.3 1.3" stroke-dashoffset="3.1"/>
<path d="M273.6 193v12.6" fill="none" stroke="#c0c0c0" stroke-width=".18" stroke-dasharray="15.2 1.3 1.3 1.3" stroke-dashoffset="10.1"/>
<path d="M298.7 228.9a3.1 3.1 0 0 1 4.1-.4 3.1 3.1 0 0 1 1.1 3.9 3.2 3.2 0 0 1-4 1.5 3.2 3.2 0 0 1-2-3.8z" fill="#d0d959"/>
<path d="M299.4 229.5a2.2 2.2 0 0 1 2.9-.2 2.2 2.2 0 0 1 .6 2.9 2.24 2.24 0 0 1-2.9 .8 2.24 2.24 0 0 1-1.1-2.8z" fill="#fcfcfc"/>
<path d="M305.4 230a2.41 2.41 0 0 1 3.4-.2 2.41 2.41 0 0 1 .2 3.4 2.41 2.41 0 0 1-3.3 .3v1.8h-1l.1-4 .2-.7z" fill="#d0d959"/>
<circle cx="307.2" cy="231.7" r="1.49" fill="#fcfcfc"/>
<path d="M310.6 230a2.46 2.46 0 0 1 2.9-.4 2.46 2.46 0 0 1 1.3 2.5h-3.8a1.72 1.72 0 0 0 1.9 1 .49 .49 0 0 1 .5 .6 .49 .49 0 0 1-.7 .3 2.34 2.34 0 0 1-2.5-1.3 2.34 2.34 0 0 1 .4-2.7z" fill="#d0d959"/>
<path d="M311.3 230.7a1.44 1.44 0 0 1 2.4 .5h-2.8z" fill="#fcfcfc"/>
<g fill="#d0d959">
<path d="M315.8 230.1a2.49 2.49 0 0 1 3-.4 2.49 2.49 0 0 1 1.2 2.7v1.1a.48 .48 0 0 1-.5 .5 .48 .48 0 0 1-.4-.5v-1.8a1.49 1.49 0 0 0-1.5-1.4 1.49 1.49 0 0 0-1.5 1.4v1.8a.48 .48 0 0 1-.5 .5 .48 .48 0 0 1-.5-.5l.1-2.2 .2-.6z"/>
<path d="M320.5 228.3a2.21 2.21 0 0 1 2.5 .7l.6 .7a3.4 3.4 0 0 1 3-1.5l.3 .4v4.9a.47 .47 0 0 1-.5 .4 .47 .47 0 0 1-.5-.4v-4.5a2.46 2.46 0 0 0-1.8 2.4l-.3 .2h-.3a.63 .63 0 0 1-.4-.7l-.2-.7-.5-.6-1-.6v4.5a.47 .47 0 0 1-.5 .4 .47 .47 0 0 1-.5-.4z"/>
<path d="M328.1 230a2.41 2.41 0 0 1 3.5-.1 2.41 2.41 0 0 1 0 3.5 2.41 2.41 0 0 1-3.5-.1 2.26 2.26 0 0 1 0-3.3z"/>
</g>
<circle cx="329.8" cy="231.6" r="1.47" fill="#fcfcfc"/>
<g fill="#d0d959">
<path d="M332.9 229.5l.1-.1a.5 .5 0 0 1 .7 .2l1.4 2.8 1.4-2.8a.47 .47 0 0 1 .6-.2 .47 .47 0 0 1 .3 .5l-1.8 3.6a.46 .46 0 0 1-.5 .4 .46 .46 0 0 1-.4-.4l-1.9-3.5z"/>
<path d="M338.5 230a2.46 2.46 0 0 1 2.8-.4 2.46 2.46 0 0 1 1.3 2.5h-3.8a1.72 1.72 0 0 0 2 1 .49 .49 0 0 1 .4 .6 .49 .49 0 0 1-.7 .3 2.34 2.34 0 0 1-2.5-1.3 2.34 2.34 0 0 1 .5-2.7z"/>
</g>
<path d="M339.1 230.7a1.44 1.44 0 0 1 2.4 .5h-2.7z" fill="#fcfcfc"/>
<g fill="#d0d959">
<path d="M343.7 230.1a2.62 2.62 0 0 1 3.8 .3 2.54 2.54 0 0 1 2.7-.9 2.54 2.54 0 0 1 1.8 2.3v1.8a.48 .48 0 0 1-.5 .4 .48 .48 0 0 1-.5-.4v-1.8a1.55 1.55 0 0 0-1.4-1.5 1.55 1.55 0 0 0-1.6 1.3v1.9a.5 .5 0 0 1-.5 .5 .5 .5 0 0 1-.5-.4v-1.8a1.52 1.52 0 0 0-1.5-1.5 1.52 1.52 0 0 0-1.6 1.4v1.8a.49 .49 0 0 1-.4 .5 .49 .49 0 0 1-.5-.5v-2.2l.2-.6z"/>
<path d="M353.2 230a2.46 2.46 0 0 1 2.8-.4 2.46 2.46 0 0 1 1.3 2.5h-3.8a1.72 1.72 0 0 0 2 1 .49 .49 0 0 1 .4 .6 .49 .49 0 0 1-.7 .3 2.34 2.34 0 0 1-2.5-1.3 2.34 2.34 0 0 1 .5-2.7z"/>
</g>
<path d="M353.8 230.7a1.44 1.44 0 0 1 2.4 .5h-2.7z" fill="#fcfcfc"/>
<g fill="#d0d959">
<path d="M358.4 230.1a2.49 2.49 0 0 1 2.9-.4 2.49 2.49 0 0 1 1.2 2.7v1.1a.48 .48 0 0 1-.4 .5 .48 .48 0 0 1-.5-.5v-1.8a1.49 1.49 0 0 0-1.5-1.4 1.49 1.49 0 0 0-1.5 1.4v1.8a.48 .48 0 0 1-.4 .5 .48 .48 0 0 1-.5-.5v-2.2l.2-.6z"/>
<path d="M363.2 228.3a.53 .53 0 0 1 .7 .1 .53 .53 0 0 1 .1 .6v.3h2l.3 .1v4.5a2.43 2.43 0 0 1-3.3-2.2v-3.1z"/>
</g>
<path d="M363.9 230.2h2.1l.3-.1v3.1l-.1-.1a2.02 2.02 0 0 1-2.1-.9z" fill="#fcfcfc"/>
<path d="M350.2 228.7a5.7 5.7 0 0 1 8-1.2l.7 .6 .6 .8M350.8 229.2a4.9 4.9 0 0 1 8.1 .1M351.5 229.6a4.1 4.1 0 0 1 6.7 .1M352.1 230a3.3 3.3 0 0 1 5.5 .1" fill="none" stroke="#d0d959" stroke-width=".58"/>
<g font-size="7.8">
<text x="48.2" y="16.6">Inputs</text>
<text x="172.4" y="16.6">Microcontroller</text>
<text x="320.5" y="16.6">Outputs</text>
<text x="75.4" y="162.6">Power Circuit</text>
</g>
<g font-size="4.2">
<text x="210.3" y="196.8">TITLE</text>
<text x="297.8" y="196.4">PROJECT</text>
<text x="219.2" y="213.4">22/11/2011</text>
<text x="297.8" y="211.4">DRAWING NO.</text>
<text x="357.8" y="211.4">REVISION</text>
<text x="227.3" y="220.1">1:1</text>
<text x="311.6" y="221.5">SHEET 1 OF 1</text>
<text x="367.1" y="220.4">1.7</text>
</g>
<g font-size="3.8">
<text x="219.2" y="202.6">Main Board Schematic</text>
<text x="299" y="202.6">AX3 r2 (Accelerometer Watch)</text>
<text x="242.4" y="220.3">A3</text>
<text x="298" y="247.5">Drawn by Karim Ladha</text>
<text x="298" y="252.1">Checked by Cas Ladha</text>
</g>
<text font-size="3.5" x="256.4" y="237.5">Passives ±0.1%</text>
<text font-size="3.2" x="298" y="238.9">Released under Creative Commons V3.0</text>
<g font-size="2.8">
<text x="63.4" y="29.5">U8</text>
<text x="157.4" y="25.6">U4</text>
<text x="21.9" y="40.8">C16</text>
<text x="34.6" y="40.8">C15</text>
<text x="338.9" y="39.6">U3</text>
<text x="127.3" y="50.9">C12</text>
<text x="141.3" y="50.9">C11</text>
<text x="17.7" y="75.2">U2</text>
<text x="116.7" y="82.8">C9</text>
<text x="116.7" y="94.2">C10X1</text>
<text x="57.2" y="96.7">R11</text>
<text x="17.7" y="118.4">U7</text>
<text x="317.3" y="119.9">R4</text>
<text x="338.9" y="117.1">D1</text>
<text x="317.3" y="127.4">R5</text>
<text x="317.3" y="135">R6</text>
<text x="26.5" y="174.1">J1</text>
<text x="85.4" y="184.2">U1</text>
<text x="97.8" y="195.6">R1</text>
<text x="130.8" y="195.6">R2</text>
<text x="171.5" y="194.3">R8</text>
<text x="165.4" y="209.6">C4</text>
<text x="171.5" y="209.6">R9</text>
<text x="252.2" y="209.7">DRAWN</text>
<text x="130.8" y="210.9">R3</text>
<text x="210.7" y="210.4">DATE</text>
<text x="43.2" y="217.2">R7</text>
<text x="78.6" y="219.7">U5</text>
<text x="210.6" y="218">SCALE</text>
<text x="252.1" y="217.4">CHECKED</text>
<text x="24" y="223.7">J3</text>
<text x="58.3" y="224.9">B1</text>
<text x="209.9" y="226.8">MATERIAL</text>
<text x="255.3" y="227.8">TOLERANCES UNLESS</text>
<text x="256.4" y="230.7">OTHERWISE STATED</text>
<text x="210.2" y="240.7">FINISH</text>
</g>
<g font-size="1.8">
<text x="144.3" y="17.2">Vdd</text>
<text x="40.7" y="23.5">Vdd</text>
<text x="153" y="28.7">19</text>
<text x="158.8" y="29.9">AVDD</text>
<text x="216.4" y="29.9">C1IND/RP21/PMA5/CN8/RG6</text>
<text x="243.8" y="28.7">4</text>
<text x="64.8" y="33.7">Vddio</text>
<text x="76.5" y="33.7">SCK</text>
<text x="96.6" y="33.7">AC_SCK</text>
<text x="153" y="31.2">10</text>
<text x="153" y="33.8">26</text>
<text x="158.8" y="32.4">VDD1</text>
<text x="158.8" y="35">VDD2</text>
<text x="215.4" y="35">C2IND/RP19/PMA3/CN10/RG8</text>
<text x="216.4" y="32.4">C1INC/RP26/PMA4/CN9/RG7</text>
<text x="243.8" y="31.2">5</text>
<text x="243.8" y="33.8">6</text>
<text x="328.9" y="33.7">Vdd_io</text>
<text x="64.8" y="41.3">Gnd1</text>
<text x="64.8" y="36.2">Vs</text>
<text x="76.3" y="38.8">SDO</text>
<text x="77.2" y="36.2">SDI</text>
<text x="77.6" y="41.3">CS</text>
<text x="96.6" y="38.8">AC_SDO</text>
<text x="96.6" y="41.3">AC_CS</text>
<text x="96.6" y="36.2">AC_SDI</text>
<text x="153" y="36.3">38</text>
<text x="153" y="41.4">56</text>
<text x="158.8" y="37.5">VDD3</text>
<text x="215.4" y="37.5">RP27/PMA2/C2INC/CN11/RG9</text>
<text x="243.8" y="36.3">8</text>
<text x="243.8" y="41.4">11</text>
<text x="21.9" y="43.6">10u</text>
<text x="34.6" y="43.6">100n</text>
<text x="64.8" y="46.4">Gnd3</text>
<text x="64.8" y="43.9">Gnd2</text>
<text x="153" y="46.5">57</text>
<text x="158.8" y="42.6">VCAP/VDDCORE</text>
<text x="158.8" y="47.7">ENVREG</text>
<text x="203.6" y="42.6">PGEC3/AN5/C1INA/VBUSON/RP18/CN7/RB5</text>
<text x="203.6" y="45.1">PGED3/AN4/C1INB/USBOEN/RP28/CN6/RB4</text>
<text x="218.2" y="47.7">AN3/C2INA/VPIO/CN5/RB3</text>
<text x="243.8" y="46.5">13</text>
<text x="243.8" y="43.9">12</text>
<text x="340.3" y="43.9">VCC</text>
<text x="64.8" y="51.5">Res3</text>
<text x="64.8" y="54">Res11</text>
<text x="76.3" y="54">INT2</text>
<text x="96.6" y="54">AC_INT2</text>
<text x="127.3" y="53.7">10u</text>
<text x="141.3" y="53.7">10u</text>
<text x="153" y="51.5">35</text>
<text x="158.8" y="52.7">VUSB</text>
<text x="213" y="50.2">AN2/C2INB/VMIO/RP13/CN4/RB2</text>
<text x="217.3" y="52.7">PGEC2/AN6/RP6/CN24/RB6</text>
<text x="243.8" y="49">14</text>
<text x="243.8" y="51.5">17</text>
<text x="257.8" y="50.2">BLUE</text>
<text x="257.8" y="52.7">RED</text>
<text x="316.1" y="48.9">D/A0</text>
<text x="316.1" y="51.5">D/A1</text>
<text x="316.1" y="54">D/A2</text>
<text x="340.3" y="51.5">IO1</text>
<text x="340.3" y="54">IO2</text>
<text x="340.3" y="48.9">IO0</text>
<text x="64.8" y="56.6">NC</text>
<text x="76.3" y="56.6">INT1</text>
<text x="96.6" y="56.6">AC_INT1</text>
<text x="153" y="54.1">34</text>
<text x="153" y="59.2">36</text>
<text x="158.8" y="55.3">VBUS</text>
<text x="213" y="55.3">PGED2/AN7/RP7/RCV/CN25/RB7</text>
<text x="223.7" y="57.8">AN8/RP8/CN26/RB8</text>
<text x="243.8" y="54.1">18</text>
<text x="243.8" y="56.6">21</text>
<text x="243.8" y="59.2">22</text>
<text x="257.8" y="57.8">LDR EN</text>
<text x="257.8" y="55.3">GREEN</text>
<text x="316.1" y="56.6">D/A3</text>
<text x="316.1" y="59.1">D/A4</text>
<text x="340.3" y="56.6">IO3</text>
<text x="340.3" y="59.1">IO4</text>
<text x="44.5" y="65.4">Vdd</text>
<text x="63.4" y="60.5">ADXL345</text>
<text x="140" y="62.9">D+</text>
<text x="140.4" y="60.4">D-</text>
<text x="153" y="61.7">37</text>
<text x="158.8" y="60.4">D-/RG3</text>
<text x="158.8" y="62.9">D+/RG2</text>
<text x="208.7" y="62.9">TMS/CVREF/AN10/PMA13/CN28/RB10</text>
<text x="215.2" y="65.4">TDO/AN11/PMA12/CN29/RB11</text>
<text x="218.4" y="60.4">AN9/RP9/PMA7/CN27/RB9</text>
<text x="243.8" y="64.2">24</text>
<text x="243.8" y="61.7">23</text>
<text x="257.8" y="60.4">LDR OUT</text>
<text x="257.8" y="62.9">Temp_out</text>
<text x="316.1" y="61.6">D/A5</text>
<text x="316.1" y="64.2">D/A6</text>
<text x="340.3" y="61.6">IO5</text>
<text x="340.3" y="64.2">IO6</text>
<text x="153" y="66.8">20</text>
<text x="153" y="71.9">25</text>
<text x="154" y="69.3">9</text>
<text x="158.8" y="70.5">VSS1</text>
<text x="158.8" y="68">AVSS</text>
<text x="209.1" y="68">TCK/AN12/PMA11/CTED2/CN30/RB12</text>
<text x="209.8" y="70.5">TDI/AN13/PMA10/CTED1/CN31/RB13</text>
<text x="243.8" y="71.9">29</text>
<text x="243.8" y="66.8">27</text>
<text x="243.8" y="69.3">28</text>
<text x="257.8" y="68">Temp_en</text>
<text x="316.1" y="66.7">D/A7</text>
<text x="340.3" y="66.7">IO7</text>
<text x="153" y="74.4">41</text>
<text x="158.8" y="73.1">VSS2</text>
<text x="158.8" y="75.6">VSS3</text>
<text x="209.3" y="73.1">AN14/CTPLS/RP14/PMA1/CN32/RB14</text>
<text x="210.1" y="75.6">AN15/RP29/REFO/PMA0/CN12/RB15</text>
<text x="243.8" y="74.4">30</text>
<text x="257.8" y="75.6">BATT MON</text>
<text x="310.9" y="76.9">FLASH R/B</text>
<text x="340.3" y="76.9">R/B2</text>
<text x="340.3" y="74.3">R/B1</text>
<text x="36.3" y="79.4">Vdd</text>
<text x="137.3" y="80.7">MCLR</text>
<text x="138.5" y="83.2">PGD</text>
<text x="153" y="82">16</text>
<text x="154" y="79.5">7</text>
<text x="158.8" y="80.7">MCLR</text>
<text x="158.8" y="83.2">PGED1/AN0/VREF+/RP0/PMA6/CN2/RB0</text>
<text x="216.4" y="80.7">SDA2/RP10/PMA9/CN17/RF4</text>
<text x="216.6" y="83.2">SCL2/RP17/PMA8/CN18/RF5</text>
<text x="243.8" y="79.5">31</text>
<text x="243.8" y="82">32</text>
<text x="310.4" y="79.4">FLASH CE1</text>
<text x="310.4" y="82">FLASH CE2</text>
<text x="340.3" y="79.4">CE1</text>
<text x="340.3" y="82">CE2</text>
<text x="36.4" y="84.5">O/P</text>
<text x="36.9" y="89.6">SD</text>
<text x="66.1" y="84.5">LDR OUT</text>
<text x="66.1" y="89.6">LDR EN</text>
<text x="128.9" y="87.7" transform="rotate(-90 128.9 87.7)">2</text>
<text x="138.5" y="85.8">PGC</text>
<text x="153" y="84.6">15</text>
<text x="153" y="89.6">47</text>
<text x="158.8" y="85.8">PGEC1/AN1/VREF-/RP1/CN3/RB1</text>
<text x="215.3" y="88.3">VBUSST/VCMPST1/CN68/RF0</text>
<text x="220.9" y="85.8">RP16/USBID/CN71/RF3</text>
<text x="243.8" y="89.6">59</text>
<text x="243.8" y="84.6">33</text>
<text x="243.8" y="87.1">58</text>
<text x="257.8" y="85.8">USB DETECT</text>
<text x="310.4" y="89.6">FLASH CLE</text>
<text x="311.4" y="87">FLASH RE</text>
<text x="340.3" y="87">RE</text>
<text x="340.3" y="89.6">CLE</text>
<text x="36.1" y="94.7">Gnd</text>
<text x="116.7" y="91">12pXTAL</text>
<text x="153" y="92.2">48</text>
<text x="158.8" y="90.8">SOSCI/C3IND/CN1/RC13</text>
<text x="158.8" y="93.4">SOSCO/T1CK/C3INC/RPI37/CN0/RC14</text>
<text x="222.9" y="90.8">VCMPST2/CN69/RF1</text>
<text x="310.5" y="92.1">FLASH ALE</text>
<text x="311" y="94.7">FLASH WE</text>
<text x="340.3" y="92.1">ALE</text>
<text x="340.3" y="94.7">WE</text>
<text x="17.7" y="98.6">ADPS</text>
<text x="57.2" y="99.5">100k</text>
<text x="126.5" y="97.6" transform="rotate(-90 126.5 97.6)">1</text>
<text x="138.4" y="101">D/A0</text>
<text x="153" y="99.8">60</text>
<text x="158.8" y="101">PMD0/CN58/RE0</text>
<text x="340.3" y="97.2">WP</text>
<text x="116.7" y="102.4">12p</text>
<text x="138.4" y="103.5">D/A1</text>
<text x="138.4" y="106.1">D/A2</text>
<text x="153" y="102.3">61</text>
<text x="153" y="104.9">62</text>
<text x="153" y="107.4">63</text>
<text x="158.8" y="103.5">PMD1/CN59/RE1</text>
<text x="158.8" y="106.1">PMD2/CN60/RE2</text>
<text x="243.8" y="107.4">39</text>
<text x="338.9" y="106.2">NAND</text>
<text x="340.3" y="102.3">GND</text>
<text x="138.4" y="108.6">D/A3</text>
<text x="138.4" y="111.2">D/A4</text>
<text x="138.4" y="113.7">D/A5</text>
<text x="153" y="110">64</text>
<text x="154" y="112.5">1</text>
<text x="158.8" y="113.7">PMD5/CN63/RE5</text>
<text x="158.8" y="108.6">PMD3/CN61/RE3</text>
<text x="158.8" y="111.2">PMD4/CN62/RE4</text>
<text x="219.5" y="111.2">OSCO/CLKO/CN22/RC15</text>
<text x="221.3" y="108.6">OSCI/CLKI/CN23/RC12</text>
<text x="243.8" y="110">40</text>
<text x="257.8" y="111.2">AC_CS</text>
<text x="138.4" y="116.2">D/A6</text>
<text x="138.4" y="118.8">D/A7</text>
<text x="154" y="115">2</text>
<text x="154" y="117.6">3</text>
<text x="158.8" y="116.2">SCL3/PMD6/CN64/RE6</text>
<text x="158.8" y="118.8">SDA3/PMD7/CN65/RE7</text>
<text x="216.7" y="116.2">RTCC/DMLN/RP2/CN53/RD8</text>
<text x="217.3" y="118.8">DPLN/SDA1/RP4/CN54/RD9</text>
<text x="243.8" y="115">42</text>
<text x="243.8" y="117.6">43</text>
<text x="257.8" y="118.8">AC_SDO</text>
<text x="257.8" y="116.2">AC_SDI</text>
<text x="27.5" y="125.1">Vdd</text>
<text x="45.8" y="125.1">Temp_en</text>
<text x="133.3" y="121.3">FLASH WE</text>
<text x="133.7" y="123.9">FLASH RE</text>
<text x="153" y="125.2">51</text>
<text x="153" y="120.1">52</text>
<text x="153" y="122.7">53</text>
<text x="158.8" y="121.3">RP25/PMWR/CN13/RD4</text>
<text x="158.8" y="123.9">RP20/PMRD/CN14/RD5</text>
<text x="217.8" y="121.3">DMH/RP11/INT0/CN49/RD0</text>
<text x="218.5" y="123.9">VCPCON/RP24/CN50/RD1</text>
<text x="243.8" y="125.2">50</text>
<text x="243.8" y="122.7">49</text>
<text x="243.8" y="120.1">46</text>
<text x="257.8" y="123.9">FLASH R/B</text>
<text x="257.8" y="121.3">AC_INT1</text>
<text x="298.9" y="122.6">BLUE</text>
<text x="317.3" y="125">330</text>
<text x="340.3" y="125.1">BA</text>
<text x="27.8" y="130.1">Out</text>
<text x="45.8" y="130.1">Temp_out</text>
<text x="132.7" y="126.4">FLASH CE2</text>
<text x="135" y="128.9">AC_INT2</text>
<text x="135.2" y="131.4">AC_SCK</text>
<text x="153" y="130.2">44</text>
<text x="153" y="127.7">45</text>
<text x="158.8" y="131.4">SCL1/RP3/PMCS2/CN55/RD10</text>
<text x="158.8" y="128.9">RP12/PMCS1/CN56/RD11</text>
<text x="158.8" y="126.4">RP22/PMBE/CN52/RD3</text>
<text x="222.4" y="126.4">DPH/RP23/CN51/RD2</text>
<text x="225.8" y="128.9">C3INB/CN15/RD6</text>
<text x="225.8" y="131.4">C3INA/CN16/RD7</text>
<text x="243.8" y="127.7">54</text>
<text x="243.8" y="130.2">55</text>
<text x="257.8" y="126.4">FLASH CE1</text>
<text x="257.8" y="128.9">FLASH CLE</text>
<text x="257.8" y="131.4">FLASH ALE</text>
<text x="297.2" y="130.1">GREEN</text>
<text x="340.3" y="130.1">GA</text>
<text x="27.3" y="135.2">Gnd</text>
<text x="157.4" y="135.3">PIC24FJ256GB106</text>
<text x="299.8" y="137.7">RED</text>
<text x="317.3" y="132.5">330</text>
<text x="340.3" y="135.2">RA</text>
<text x="17.7" y="143">MCP9700</text>
<text x="317.3" y="140.2">1k</text>
<text x="338.9" y="143">RGB</text>
<text x="45.8" y="161.9">Vusb</text>
<text x="69.7" y="161.9">Vusb</text>
<text x="34.2" y="178.4">Vbus</text>
<text x="42" y="179.7">2</text>
<text x="42" y="177.2">1</text>
<text x="125.8" y="179.7">Vusb</text>
<text x="166.4" y="179.7">Vbat</text>
<text x="36.2" y="183.5">d+</text>
<text x="36.6" y="180.9">d-</text>
<text x="42" y="182.3">3</text>
<text x="53.4" y="180.9">D-</text>
<text x="53.4" y="183.5">D+</text>
<text x="32.7" y="188.5">ground</text>
<text x="42" y="187.3">5/X</text>
<text x="71.8" y="186.6" transform="rotate(-90 71.8 186.6)">VDD</text>
<text x="82" y="188.1" transform="rotate(-90 82 188.1)">PROG</text>
<text x="84.1" y="187">MCP73832</text>
<text x="26.5" y="192.5">USB</text>
<text x="71.8" y="195.6" transform="rotate(-90 71.8 195.6)">VBAT</text>
<text x="76.9" y="195.6" transform="rotate(-90 76.9 195.6)">VSS</text>
<text x="82" y="195.6" transform="rotate(-90 82 195.6)">STAT</text>
<text x="171.5" y="197.2">1M</text>
<text x="38.2" y="201.2">Vdd</text>
<text x="97.8" y="198.4">4.7k</text>
<text x="130.8" y="198.4">10k</text>
<text x="179.1" y="203.8">BATT MON</text>
<text x="138.5" y="205.1">USB DETECT</text>
<text x="62.3" y="210.1">Vbat</text>
<text x="130.8" y="213.7">100k</text>
<text x="165.4" y="212.4">1u</text>
<text x="171.5" y="212.4">1M</text>
<text x="43.2" y="220">10k</text>
<text x="112.5" y="219">Vdd</text>
<text x="31.8" y="226.7">1</text>
<text x="49.6" y="227.9">MCLR</text>
<text x="75.3" y="228">8</text>
<text x="78.6" y="222.6">MCP1703-3002</text>
<text x="31.8" y="229.3">2</text>
<text x="31.8" y="231.8">3</text>
<text x="61.3" y="229.2">+</text>
<text x="80.1" y="229.2">Vin</text>
<text x="99.3" y="229.2">Vout</text>
<text x="106.8" y="230.4">1</text>
<text x="31.8" y="234.3">4</text>
<text x="31.8" y="236.9">5</text>
<text x="49.6" y="235.5">PGD</text>
<text x="49.6" y="238.1">PGC</text>
<text x="58.3" y="238.2">BATT</text>
<text x="61.7" y="234.3">-</text>
<text x="92.1" y="237.5" transform="rotate(-90 92.1 237.5)">ground</text>
<text x="24" y="242">ICSP</text>
<text x="90.9" y="243.9" transform="rotate(-90 90.9 243.9)">4/X</text>
</g>
</svg>
